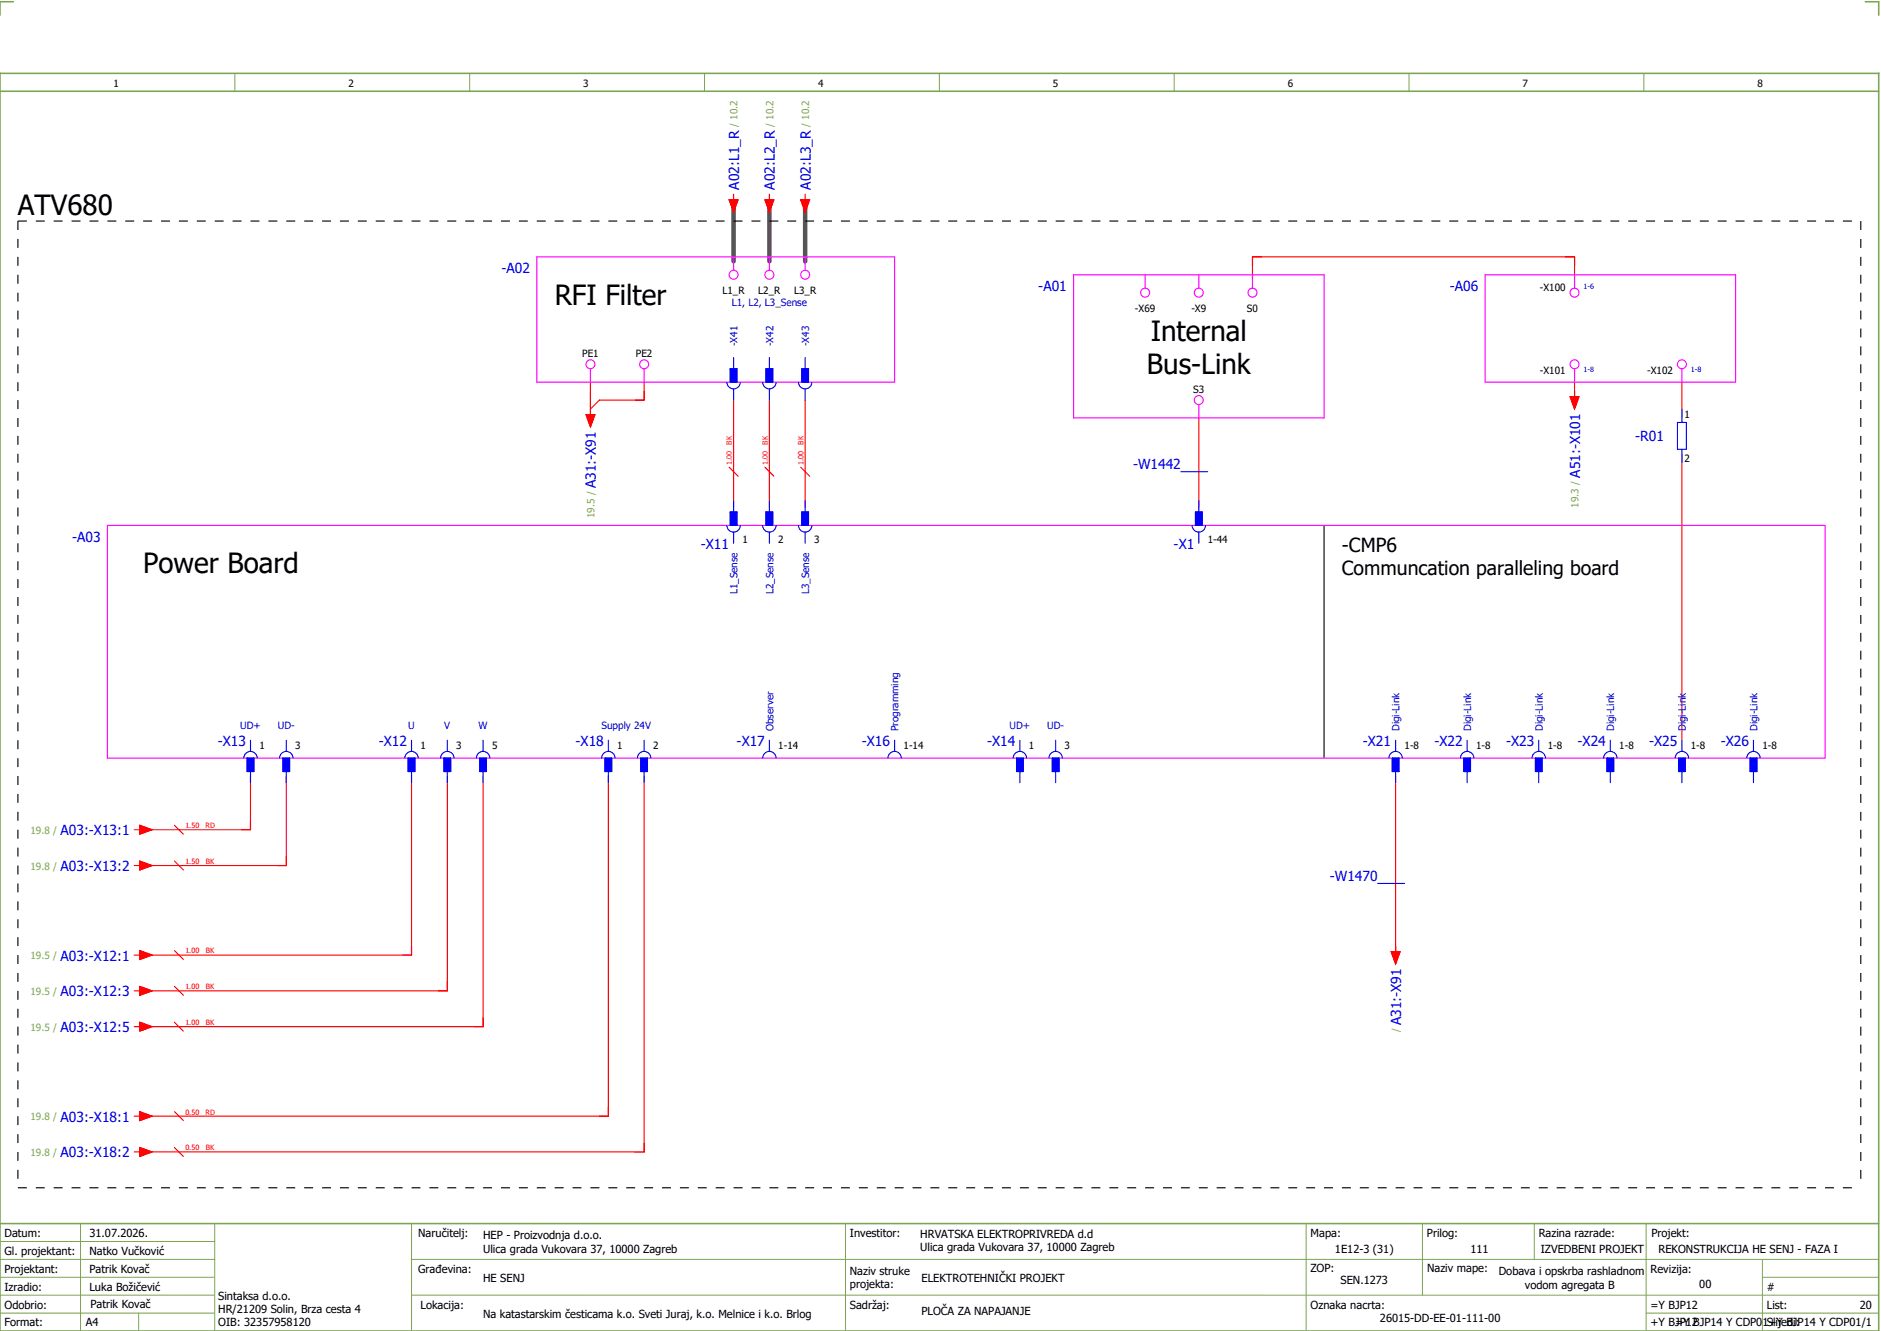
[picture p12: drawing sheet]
<svg xmlns="http://www.w3.org/2000/svg" width="421mm" height="297mm" viewBox="0 0 421 297" stroke-linecap="round" stroke-linejoin="round" font-family="sans-serif">
<path d="M0 16.4h420v281h-420zM3 .4h-3v3M417 .4h3v3M0 20.4h420M0 273.4h420" fill="none" stroke="#7ca552" stroke-width=".35"/>
<g fill="none" stroke="#7ca552" stroke-width=".22">
<path d="M52.5 16.4v4M105 16.4v4M157.5 16.4v4M210 16.4v4M262.5 16.4v4M315 16.4v4M367.5 16.4v4M0 277.4h48M18 273.4v24M48 273.4v24M92 273.4v24M189 273.4v24"/>
<path d="M292 273.4v23.8M318 273.4v16M343 273.4v8M368 273.4v23.8M0 281.4h48M0 285.4h47.8M0 293.4h47.8M31 293.4v4M47.8 289.4h-47.8M92 281.4h328M92 289.4h328M368 293.4h52"/>
<path d="M394 285.4h26M394 281.4v15.8"/>
</g>
<g fill="none" stroke="#f00" stroke-width=".25">
<path d="M163 44.6h2l-1 2.8zM164 43.4v1.2M171 44.6h2l-1 2.8zM172 43.4v1.2M179 44.6h2l-1 2.8zM180 43.4v1.2M280 62.4v-5h72v5M131 92.6h2l-1 2.8zM132 85.4v8M144 85.4v4h-10l-2 2M164 89.4v24M172 89.4v24"/>
<path d="M180 89.4v24M268 93.4v20M351 88.6h2l-1 2.8zM352 85.4v4M376 85.4v8M163 104.4l2 2M171 104.4l2 2M179 104.4l2 2M376 101.4v64M56 173.4v12h-24M64 173.4v20h-32M92 173.4v40h-60"/>
<path d="M100 173.4v48h-68M108 173.4v56h-76M136 173.4v76h-104M144 173.4v84h-112M312 173.4v40M30 185.4h1.3M30 193.4h1.3M31.3 184.4l2.7 1-2.7 1zM31.3 192.4l2.7 1-2.7 1zM39 184.4l2 2M39 192.4l2 2M30 213.4h1.3"/>
<path d="M31.3 212.4l2.7 1-2.7 1zM39 212.4l2 2M311 212.6h2l-1 2.8zM30 221.4h1.3M30 229.4h1.3M31.3 220.4l2.7 1-2.7 1zM31.3 228.4l2.7 1-2.7 1zM39 220.4l2 2M39 228.4l2 2M30 249.4h1.3M30 257.4h1.3M31.3 248.4l2.7 1-2.7 1z"/>
<path d="M31.3 256.4l2.7 1-2.7 1zM39 248.4l2 2M39 256.4l2 2"/>
</g>
<path d="M164 46.4v12M172 46.4v12M180 46.4v12" fill="none" stroke="#7f3f3f" stroke-width="1"/>
<path d="M4 49.4h412M4 49.4v216M416 49.4v216M4 265.4h412" fill="none" stroke="#000" stroke-width=".25" stroke-dasharray="2 2" stroke-linecap="butt"/>
<path d="M296 117.4v52" fill="none" stroke="#000" stroke-width=".25"/>
<g fill="none" stroke="#f0f" stroke-width=".25">
<path d="M120 57.4h80v28h-80zM164 57.4v3M172 57.4v3M180 57.4v3M240 61.4h56v32h-56zM256 61.4v3M268 61.4v3M280 61.4v3M332 61.4h56v24h-56zM352 61.4v3M132 82.4v3M144 82.4v3"/>
<path d="M268 90.4v3M352 82.4v3M376 82.4v3M24 117.4h384v52h-384z"/>
<circle cx="164" cy="61.4" r="1"/>
<circle cx="172" cy="61.4" r="1"/>
<circle cx="180" cy="61.4" r="1"/>
<circle cx="256" cy="65.4" r="1"/>
<circle cx="268" cy="65.4" r="1"/>
<circle cx="280" cy="65.4" r="1"/>
<circle cx="352" cy="65.4" r="1"/>
<circle cx="132" cy="81.4" r="1"/>
<circle cx="144" cy="81.4" r="1"/>
<circle cx="268" cy="89.4" r="1"/>
<circle cx="352" cy="81.4" r="1"/>
<circle cx="376" cy="81.4" r="1"/>
</g>
<g fill="#00f" stroke="#00f" stroke-width=".22">
<path d="M55.2 169.4h1.5v3h-1.5z"/>
<path d="M63.2 169.4h1.5v3h-1.5z"/>
<path d="M91.2 169.4h1.5v3h-1.5z"/>
<path d="M99.3 169.4h1.5v3h-1.5z"/>
<path d="M107.3 169.4h1.5v3h-1.5z"/>
<path d="M135.3 169.4h1.5v3h-1.5z"/>
<path d="M143.2 169.4h1.6v3h-1.6z"/>
<path d="M227.2 169.4h1.5v3h-1.5z"/>
<path d="M235.2 169.4h1.5v3h-1.5z"/>
<path d="M391.3 169.4h1.5v3h-1.5z"/>
<path d="M375.2 169.4h1.5v3h-1.5z"/>
<path d="M359.3 169.4h1.5v3h-1.5z"/>
<path d="M343.2 169.4h1.5v3h-1.5z"/>
<path d="M327.3 169.4h1.5v3h-1.5z"/>
<path d="M311.3 169.4h1.4v3h-1.4z"/>
<path d="M163.3 114.4h1.5v3h-1.5z"/>
<path d="M171.2 114.4h1.5v3h-1.5z"/>
<path d="M179.2 114.4h1.5v3h-1.5z"/>
<path d="M267.2 114.4h1.5v3h-1.5z"/>
<path d="M163.3 82.4h1.5v3h-1.5z"/>
<path d="M171.2 82.4h1.5v3h-1.5z"/>
<path d="M179.2 82.4h1.5v3h-1.5z"/>
</g>
<g fill="none" stroke="#00f" stroke-width=".25">
<path d="M164 79.9v2.5M172 79.9v2.5M180 79.9v2.5M162.5 85.4a1.5 1.5 0 0 0 1.5 1.5 1.5 1.5 0 0 0 1.5-1.5M163.3 82.4h1.5v3h-1.5zM164 86.9v2.5M170.5 85.4a1.5 1.5 0 0 0 1.5 1.5 1.5 1.5 0 0 0 1.5-1.5M171.2 82.4h1.5v3h-1.5zM172 86.9v2.5M178.5 85.4a1.5 1.5 0 0 0 1.5 1.5 1.5 1.5 0 0 0 1.5-1.5M179.2 82.4h1.5v3h-1.5zM180 86.9v2.5"/>
<path d="M375 94.4h2v6h-2zM376 91.4v3M162.5 117.4a1.5 1.5 0 0 0 1.5 1.5 1.5 1.5 0 0 0 1.5-1.5M163.3 114.4h1.5v3h-1.5zM164 111.9v2.5M164 118.9v2.5M170.5 117.4a1.5 1.5 0 0 0 1.5 1.5 1.5 1.5 0 0 0 1.5-1.5M171.2 114.4h1.5v3h-1.5zM172 111.9v2.5M172 118.9v2.5M178.5 117.4a1.5 1.5 0 0 0 1.5 1.5 1.5 1.5 0 0 0 1.5-1.5M179.2 114.4h1.5v3h-1.5z"/>
<path d="M180 111.9v2.5M180 118.9v2.5M264 105.4h6M266.5 117.4a1.5 1.5 0 0 0 1.5 1.5 1.5 1.5 0 0 0 1.5-1.5M267.2 114.4h1.5v3h-1.5zM268 111.9v2.5M268 118.9v2.5M376 100.4v3M54.5 169.4a1.5 1.5 0 0 1 1.5-1.5 1.5 1.5 0 0 1 1.5 1.5M55.2 169.4h1.5v3h-1.5zM56 165.4v2.5M56 172.4v2.5"/>
<path d="M62.5 169.4a1.5 1.5 0 0 1 1.5-1.5 1.5 1.5 0 0 1 1.5 1.5M63.2 169.4h1.5v3h-1.5zM64 165.4v2.5M64 172.4v2.5M90.5 169.4a1.5 1.5 0 0 1 1.5-1.5 1.5 1.5 0 0 1 1.5 1.5M91.2 169.4h1.5v3h-1.5zM92 165.4v2.5M92 172.4v2.5M98.5 169.4a1.5 1.5 0 0 1 1.5-1.5 1.5 1.5 0 0 1 1.5 1.5M99.3 169.4h1.5v3h-1.5zM100 165.4v2.5M100 172.4v2.5"/>
<path d="M106.5 169.4a1.5 1.5 0 0 1 1.5-1.5 1.5 1.5 0 0 1 1.5 1.5M107.3 169.4h1.5v3h-1.5zM108 165.4v2.5M108 172.4v2.5M134.5 169.4a1.5 1.5 0 0 1 1.5-1.5 1.5 1.5 0 0 1 1.5 1.5M135.3 169.4h1.5v3h-1.5zM136 165.4v2.5M136 172.4v2.5M142.5 169.4a1.5 1.5 0 0 1 1.5-1.5 1.5 1.5 0 0 1 1.5 1.5M143.2 169.4h1.6v3h-1.6zM144 165.4v2.5M144 172.4v2.5"/>
<path d="M170.5 169.4a1.5 1.5 0 0 1 1.5-1.5 1.5 1.5 0 0 1 1.5 1.5M172 165.4v2.5M198.5 169.4a1.5 1.5 0 0 1 1.5-1.5 1.5 1.5 0 0 1 1.5 1.5M200 165.4v2.5M226.5 169.4a1.5 1.5 0 0 1 1.5-1.5 1.5 1.5 0 0 1 1.5 1.5M227.2 169.4h1.5v3h-1.5zM228 165.4v2.5M228 172.4v2.5M234.5 169.4a1.5 1.5 0 0 1 1.5-1.5 1.5 1.5 0 0 1 1.5 1.5M235.2 169.4h1.5v3h-1.5zM236 165.4v2.5M236 172.4v2.5"/>
<path d="M310.5 169.4a1.5 1.5 0 0 1 1.5-1.5 1.5 1.5 0 0 1 1.5 1.5M311.3 169.4h1.4v3h-1.4zM312 165.4v2.5M312 172.4v2.5M326.5 169.4a1.5 1.5 0 0 1 1.5-1.5 1.5 1.5 0 0 1 1.5 1.5M327.3 169.4h1.5v3h-1.5zM328 165.4v2.5M328 172.4v2.5M342.5 169.4a1.5 1.5 0 0 1 1.5-1.5 1.5 1.5 0 0 1 1.5 1.5M343.2 169.4h1.5v3h-1.5zM344 165.4v2.5M344 172.4v2.5"/>
<path d="M358.5 169.4a1.5 1.5 0 0 1 1.5-1.5 1.5 1.5 0 0 1 1.5 1.5M359.3 169.4h1.5v3h-1.5zM360 165.4v2.5M360 172.4v2.5M374.5 169.4a1.5 1.5 0 0 1 1.5-1.5 1.5 1.5 0 0 1 1.5 1.5M375.2 169.4h1.5v3h-1.5zM376 165.4v2.5M376 172.4v2.5M390.5 169.4a1.5 1.5 0 0 1 1.5-1.5 1.5 1.5 0 0 1 1.5 1.5M391.3 169.4h1.5v3h-1.5zM392 165.4v2.5M392 172.4v2.5"/>
<path d="M308 197.4h6"/>
</g>
<g fill="#f00" stroke="#f00" stroke-width=".22">
<path d="M31.3 248.4l2.7 1-2.7 1z"/>
<path d="M31.3 256.4l2.7 1-2.7 1z"/>
<path d="M31.3 184.4l2.7 1-2.7 1z"/>
<path d="M31.3 192.4l2.7 1-2.7 1z"/>
<path d="M31.3 212.4l2.7 1-2.7 1z"/>
<path d="M31.3 220.4l2.7 1-2.7 1z"/>
<path d="M31.3 228.4l2.7 1-2.7 1z"/>
<path d="M311 212.6h2l-1 2.8z"/>
<path d="M131 92.6h2l-1 2.8z"/>
<path d="M163 44.6h2l-1 2.8z"/>
<path d="M171 44.6h2l-1 2.8z"/>
<path d="M179 44.6h2l-1 2.8z"/>
<path d="M351 88.6h2l-1 2.8z"/>
</g>
<g font-size="6.2">
<text x="4" y="48.1">ATV680</text>
<text x="124" y="68.1">RFI Filter</text>
<text x="257.2" y="76.1">Internal</text>
<text x="256.4" y="83.6">Bus-Link</text>
<text x="32" y="128.1">Power Board</text>
</g>
<g font-size="4.3">
<text x="300" y="123.2">-CMP6</text>
<text x="300" y="128.5">Communcation paralleling board</text>
</g>
<g font-size="3.1" fill="#00f">
<text x="165.2" y="42.4" transform="rotate(-90 165.2 42.4)">A02:L1_R</text>
<text x="173.2" y="42.4" transform="rotate(-90 173.2 42.4)">A02:L2_R</text>
<text x="181.2" y="42.4" transform="rotate(-90 181.2 42.4)">A02:L3_R</text>
<text x="112.1" y="61">-A02</text>
<text x="232.1" y="65">-A01</text>
<text x="324.1" y="65">-A06</text>
<text x="365.6" y="98.6">-R01</text>
<text x="253.3" y="104.8">-W1442</text>
<text x="353.2" y="106.8" transform="rotate(-90 353.2 106.8)">A51:-X101</text>
<text x="133.2" y="109.1" transform="rotate(-90 133.2 109.1)">A31:-X91</text>
<text x="16.1" y="121">-A03</text>
<text x="156.7" y="122.6">-X11</text>
<text x="262.4" y="122.6">-X1</text>
<text x="48.7" y="166.6">-X13</text>
<text x="84.7" y="166.6">-X12</text>
<text x="128.7" y="166.6">-X18</text>
<text x="164.7" y="166.6">-X17</text>
<text x="192.7" y="166.6">-X16</text>
<text x="220.7" y="166.6">-X14</text>
<text x="304.7" y="166.6">-X21</text>
<text x="320.7" y="166.6">-X22</text>
<text x="336.7" y="166.6">-X23</text>
<text x="352.7" y="166.6">-X24</text>
<text x="368.7" y="166.6">-X25</text>
<text x="384.7" y="166.6">-X26</text>
<text x="13.5" y="186.6">A03:-X13:1</text>
<text x="13.5" y="194.6">A03:-X13:2</text>
<text x="297.3" y="196.8">-W1470</text>
<text x="13.5" y="214.6">A03:-X12:1</text>
<text x="13.5" y="222.6">A03:-X12:3</text>
<text x="13.5" y="230.6">A03:-X12:5</text>
<text x="313.2" y="229.1" transform="rotate(-90 313.2 229.1)">A31:-X91</text>
<text x="13.5" y="250.6">A03:-X18:1</text>
<text x="13.5" y="258.6">A03:-X18:2</text>
</g>
<g font-size="2.5">
<text x="1" y="276.4">Datum:</text>
<text x="1" y="280.4">Gl. projektant:</text>
<text x="20" y="276.4">31.07.2026.</text>
<text x="20" y="280.4">Natko Vučković</text>
<text x="93.5" y="276.4">Naručitelj:</text>
<text x="108" y="276.9">HEP - Proizvodnja d.o.o.</text>
<text x="108" y="279.9">Ulica grada Vukovara 37, 10000 Zagreb</text>
<text x="190" y="276.4">Investitor:</text>
<text x="205.7" y="276.6">HRVATSKA ELEKTROPRIVREDA d.d</text>
<text x="205.7" y="279.6">Ulica grada Vukovara 37, 10000 Zagreb</text>
<text x="293" y="276.4">Mapa:</text>
<text x="298.4" y="279.9">1E12-3 (31)</text>
<text x="319" y="276.4">Prilog:</text>
<text x="328.7" y="279.9">111</text>
<text x="344" y="276.4">Razina razrade:</text>
<text x="344.4" y="279.9">IZVEDBENI PROJEKT</text>
<text x="369.2" y="276.3">Projekt:</text>
<text x="370.8" y="279.9">REKONSTRUKCIJA HE SENJ - FAZA I</text>
<text x="1" y="284.4">Projektant:</text>
<text x="20" y="284.4">Patrik Kovač</text>
<text x="93.5" y="284.4">Građevina:</text>
<text x="108" y="286.4">HE SENJ</text>
<text x="190" y="284.9">Naziv struke</text>
<text x="190" y="287.9">projekta:</text>
<text x="206" y="286.5">ELEKTROTEHNIČKI PROJEKT</text>
<text x="293" y="284.3">ZOP:</text>
<text x="299.7" y="286.9">SEN.1273</text>
<text x="319" y="284.3">Naziv mape:</text>
<text x="335.1" y="285">Dobava i opskrba rashladnom</text>
<text x="340.9" y="288">vodom agregata B</text>
<text x="369" y="284.4">Revizija:</text>
<text x="379.9" y="287.9">00</text>
<text x="1" y="288.4">Izradio:</text>
<text x="1" y="292.4">Odobrio:</text>
<text x="20" y="288.4">Luka Božičević</text>
<text x="20.2" y="292.3">Patrik Kovač</text>
<text x="48.8" y="290.4">Sintaksa d.o.o.</text>
<text x="48.8" y="293.4">HR/21209 Solin, Brza cesta 4</text>
<text x="94" y="292.4">Lokacija:</text>
<text x="190" y="292.4">Sadržaj:</text>
<text x="206" y="293.9">PLOČA ZA NAPAJANJE</text>
<text x="293" y="292.4">Oznaka nacrta:</text>
<text x="369" y="292.4">=Y BJP12</text>
<text x="395" y="292.4">List:</text>
<text x="395" y="288.4">#</text>
<text x="415.8" y="292.4">20</text>
<text x="1" y="296.4">Format:</text>
<text x="19.2" y="296.4">A4</text>
<text x="48.8" y="296.4">OIB: 32357958120</text>
<text x="108" y="294.4">Na katastarskim česticama k.o. Sveti Juraj, k.o. Melnice i k.o. Brlog</text>
<text x="308.5" y="295.4">26015-DD-EE-01-111-00</text>
<text x="369" y="296.4">+Y BJP12</text>
<text x="374.5" y="296.4">=Y BJP14 Y CDP01+Y BJP14 Y CDP01/1</text>
<text x="395" y="296.4">Slijedi:</text>
</g>
<g font-size="2.2">
<text x="25.4" y="19.4">1</text>
<text x="77.9" y="19.4">2</text>
<text x="130.4" y="19.4">3</text>
<text x="182.9" y="19.4">4</text>
<text x="235.4" y="19.4">5</text>
<text x="287.9" y="19.4">6</text>
<text x="340.4" y="19.4">7</text>
<text x="392.9" y="19.4">8</text>
<text x="161.5" y="65.6">L1_R</text>
<text x="169.5" y="65.6">L2_R</text>
<text x="177.5" y="65.6">L3_R</text>
<text x="344.2" y="64.9">-X100</text>
<text x="253.7" y="69.6">-X69</text>
<text x="266.3" y="69.6">-X9</text>
<text x="278.8" y="69.6">S0</text>
<text x="130.1" y="79.8">PE1</text>
<text x="142.1" y="79.8">PE2</text>
<text x="344.2" y="83.6">-X101</text>
<text x="368.2" y="83.6">-X102</text>
<text x="266.8" y="87.8">S3</text>
<text x="376.6" y="93.3">1</text>
<text x="376.6" y="103.2">2</text>
<text x="166" y="121.3">1</text>
<text x="174" y="121.3">2</text>
<text x="182" y="121.3">3</text>
<text x="270" y="121.3">1-44</text>
<text x="58" y="167.3">1</text>
<text x="66" y="167.3">3</text>
<text x="94" y="167.3">1</text>
<text x="102" y="167.3">3</text>
<text x="110" y="167.3">5</text>
<text x="138" y="167.3">1</text>
<text x="146" y="167.3">2</text>
<text x="174" y="167.3">1-14</text>
<text x="202" y="167.3">1-14</text>
<text x="230" y="167.3">1</text>
<text x="238" y="167.3">3</text>
<text x="314" y="167.3">1-8</text>
<text x="330" y="167.3">1-8</text>
<text x="346" y="167.3">1-8</text>
<text x="362" y="167.3">1-8</text>
<text x="378" y="167.3">1-8</text>
<text x="394" y="167.3">1-8</text>
</g>
<g font-size="2.2" fill="#7ca552">
<text x="164.9" y="28.4" transform="rotate(-90 164.9 28.4)">/ 10.2</text>
<text x="172.9" y="28.4" transform="rotate(-90 172.9 28.4)">/ 10.2</text>
<text x="180.9" y="28.4" transform="rotate(-90 180.9 28.4)">/ 10.2</text>
<text x="352.9" y="113.5" transform="rotate(-90 352.9 113.5)">19.3 /</text>
<text x="132.9" y="115.8" transform="rotate(-90 132.9 115.8)">19.5 /</text>
<text x="6.8" y="186.3">19.8 /</text>
<text x="6.8" y="194.3">19.8 /</text>
<text x="6.8" y="214.3">19.5 /</text>
<text x="6.8" y="222.3">19.5 /</text>
<text x="6.8" y="230.3">19.5 /</text>
<text x="312.9" y="230.7" transform="rotate(-90 312.9 230.7)">/</text>
<text x="6.8" y="250.3">19.8 /</text>
<text x="6.8" y="258.3">19.8 /</text>
</g>
<g font-size="2.2" fill="#00f">
<text x="163.6" y="68.3">L1, L2, L3_Sense</text>
<text x="164.9" y="77.4" transform="rotate(-90 164.9 77.4)">-X41</text>
<text x="172.9" y="77.4" transform="rotate(-90 172.9 77.4)">-X42</text>
<text x="180.9" y="77.4" transform="rotate(-90 180.9 77.4)">-X43</text>
<text x="164.9" y="132.8" transform="rotate(-90 164.9 132.8)">L1_Sense</text>
<text x="172.9" y="132.8" transform="rotate(-90 172.9 132.8)">L2_Sense</text>
<text x="180.9" y="132.8" transform="rotate(-90 180.9 132.8)">L3_Sense</text>
<text x="53.7" y="162.9">UD+</text>
<text x="62.1" y="162.9">UD-</text>
<text x="91.3" y="162.9">U</text>
<text x="99.3" y="162.9">V</text>
<text x="107" y="162.9">W</text>
<text x="134.5" y="162.9">Supply 24V</text>
<text x="172.9" y="163.4" transform="rotate(-90 172.9 163.4)">Observer</text>
<text x="200.9" y="163.4" transform="rotate(-90 200.9 163.4)">Programming</text>
<text x="225.7" y="162.9">UD+</text>
<text x="234.1" y="162.9">UD-</text>
<text x="312.9" y="163.4" transform="rotate(-90 312.9 163.4)">Digi-Link</text>
<text x="328.9" y="163.4" transform="rotate(-90 328.9 163.4)">Digi-Link</text>
<text x="344.9" y="163.4" transform="rotate(-90 344.9 163.4)">Digi-Link</text>
<text x="360.9" y="163.4" transform="rotate(-90 360.9 163.4)">Digi-Link</text>
<text x="376.9" y="163.4" transform="rotate(-90 376.9 163.4)">Digi-Link</text>
<text x="392.9" y="163.4" transform="rotate(-90 392.9 163.4)">Digi-Link</text>
</g>
<g font-size="1.6" fill="#00f">
<text x="354" y="64.6">1-6</text>
<text x="354" y="83">1-8</text>
<text x="378" y="83">1-8</text>
</g>
<g font-size="1.6" fill="#f00">
<text x="163.6" y="99.3" transform="rotate(-90 163.6 99.3)">BK</text>
<text x="171.6" y="99.3" transform="rotate(-90 171.6 99.3)">BK</text>
<text x="179.6" y="99.3" transform="rotate(-90 179.6 99.3)">BK</text>
<text x="163.6" y="104" transform="rotate(-90 163.6 104)">1.00</text>
<text x="171.6" y="104" transform="rotate(-90 171.6 104)">1.00</text>
<text x="179.6" y="104" transform="rotate(-90 179.6 104)">1.00</text>
<text x="41.4" y="185">1.50</text>
<text x="46" y="185">RD</text>
<text x="41.4" y="193">1.50</text>
<text x="46" y="193">BK</text>
<text x="41.4" y="213">1.00</text>
<text x="46" y="213">BK</text>
<text x="41.4" y="221">1.00</text>
<text x="46" y="221">BK</text>
<text x="41.4" y="229">1.00</text>
<text x="46" y="229">BK</text>
<text x="41.4" y="249">0.50</text>
<text x="46" y="249">RD</text>
<text x="41.4" y="257">0.50</text>
<text x="46" y="257">BK</text>
</g>
</svg>
